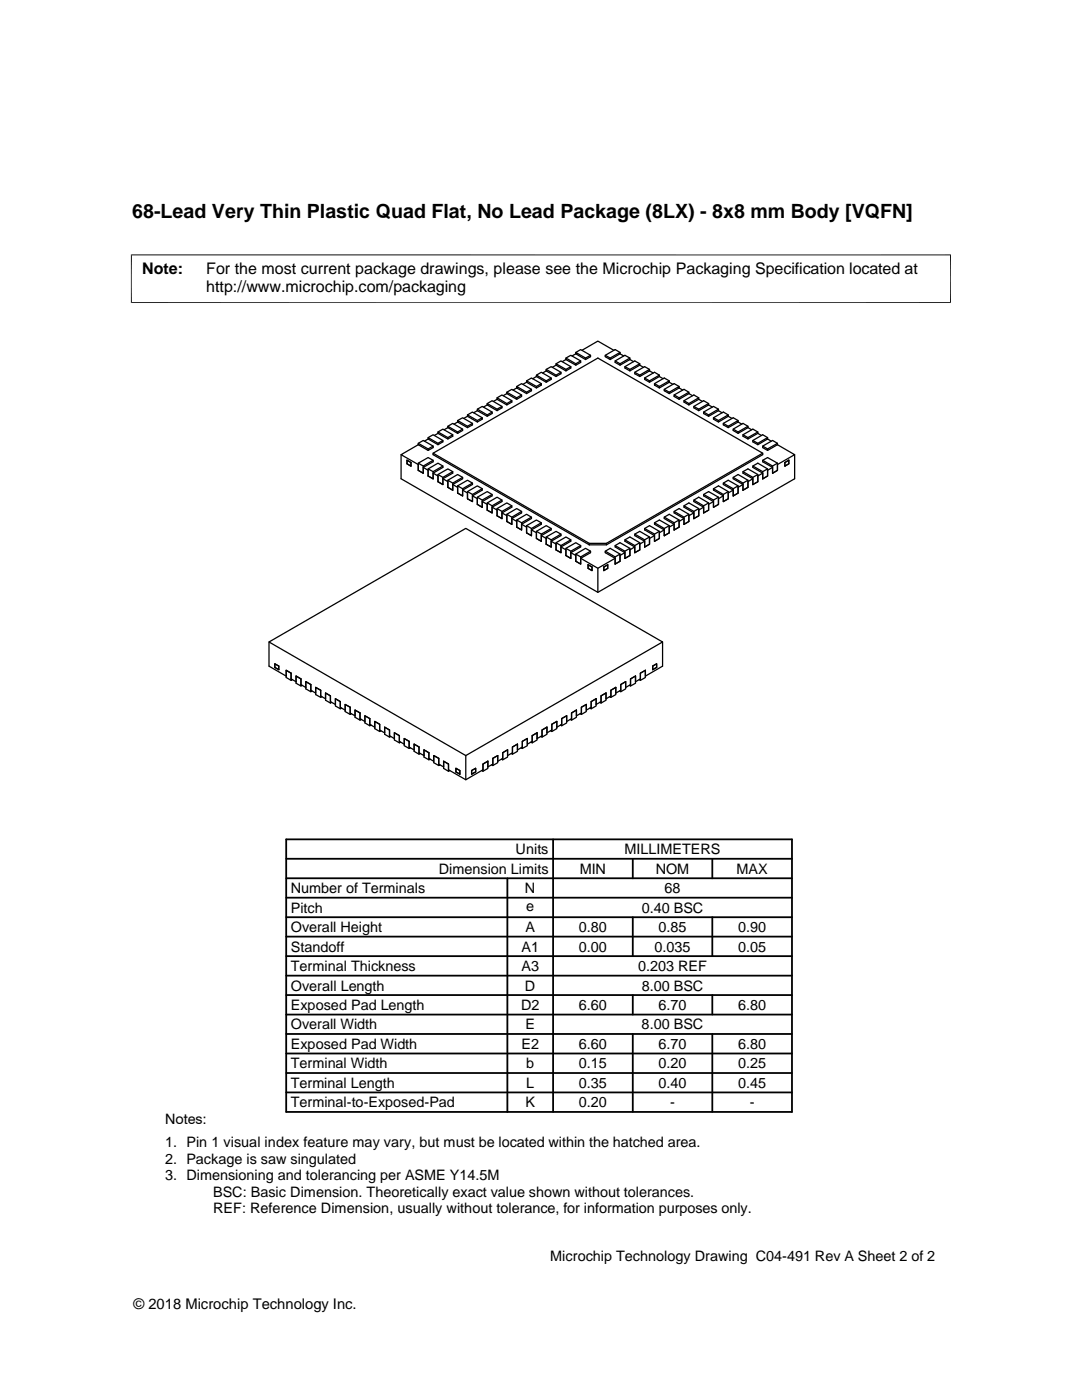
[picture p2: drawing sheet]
<svg xmlns="http://www.w3.org/2000/svg" width="216mm" height="279mm" viewBox="0 0 216 279" stroke-linecap="round" stroke-linejoin="round" font-family="sans-serif">
<g fill="none" stroke="#000" stroke-width=".25">
<path d="M99.2 79.7l1.9 1.1 1-.6v-.2l-1 .5v.3M99.2 79.7l-.8 .4M99.2 79.7v-.3l1.9 1.1M99.2 79.4l1-.6 1.9 1.2M101.1 78.5l2 1.2 1-.6v-.3l-1 .6v.3M101.1 78.5l-.7 .5M101.1 78.5v-.2l2 1.1M101.1 78.3l1-.6 2 1.1M103.1 77.4l2 1.1 .9-.5v-.3l-.9 .6v.2M103.1 77.4l-.7 .5M103.1 77.4v-.3l2 1.2M103.1 77.1l1-.5 1.9 1.1"/>
<path d="M105.1 76.3l1.9 1.1 1-.5v-.3l-1 .5v.3M105.1 76.3l-.8 .4M105.1 76.3v-.3l1.9 1.1M105.1 76l.9-.6 2 1.2M107 75.1l2 1.2 1-.6v-.3l-1 .6v.3M107 75.1l-.7 .5M107 75.1v-.2l2 1.1M107 74.9l1-.6 2 1.1M109 74l2 1.1 .9-.5v-.3l-.9 .6v.2M109 74l-.7 .4M109 74v-.3l2 1.2M109 73.7l1-.5 1.9 1.1"/>
<path d="M111 72.9l-.8 .4M111 72.9l1.9 1.1 1-.6v-.2l-1 .5v.3M111 72.9v-.3l1.9 1.1M111 72.6l.9-.6 2 1.2M112.9 71.8l-.7 .4M112.9 71.8l2 1.1 1-.6v-.3l-1 .6v.3M112.9 71.8v-.3l2 1.1M112.9 71.5l1-.6 2 1.1M114.9 70.6l-.7 .4M114.9 70.6l1.9 1.2 1-.6v-.3l-1 .6v.3M114.9 70.6v-.3l1.9 1.2M114.9 70.3l1-.5 1.9 1.1"/>
<path d="M116.1 69.9l3.2-1.8 3.2 1.8M120.8 70.9l1 .6v.3M122.7 72l1 .6v.3M123.7 70.6l.8 .4M123.7 70.3l-1-.5-1.9 1.1v.3l1 .6 1.9-1.2M123.7 70.6v-.3l-1.9 1.2M124.7 73.2l1 .5v.3M125.7 71.8l.7 .4M125.7 71.5l-1-.6-2 1.1v.3l1 .6 2-1.1M125.7 71.8v-.3l-2 1.1M126.7 74.3l1 .6v.2M127.7 72.9l.7 .4"/>
<path d="M127.7 72.6l-1-.6-2 1.2v.2l1 .6 2-1.1M127.7 72.9v-.3l-2 1.1M128.6 75.4l1 .6v.3M129.6 74l.7 .4M129.6 73.7l-1-.5-1.9 1.1v.3l1 .5 1.9-1.1M129.6 74v-.3l-1.9 1.2M130.6 76.6l1 .5v.3M131.6 75.1l.7 .5M131.6 74.9l-1-.6-2 1.1v.3l1 .6 2-1.2M131.6 75.1v-.2l-2 1.1M132.5 77.7l1 .6v.2M133.5 76.3l.8 .4"/>
<path d="M133.5 76l-1-.6-1.9 1.2v.3l1 .5 1.9-1.1M133.5 76.3v-.3l-1.9 1.1M134.5 78.8l1 .6v.3M135.5 77.4l.7 .5M135.5 77.1l-1-.5-2 1.1v.3l1 .5 2-1.1M135.5 77.4v-.3l-2 1.2M136.5 80l1 .5v.3M137.5 78.5l.7 .5M137.5 78.3l-1-.6-2 1.1v.3l1 .6 2-1.2M137.5 78.5v-.2l-2 1.1M139.4 79.7l.8 .4M139.4 79.4l-.9-.6-2 1.2v.2l1 .6 1.9-1.1"/>
<path d="M139.4 79.7v-.3l-1.9 1.1M80 90.7v4.8l39.3 22.7 39.3-22.7v-4.8M81.2 91.8l.8 .5v.7l-.8-.4zM83.5 88.8l1.9 1.1 1-.6v-.3l-1 .6v.3M83.5 88.8l-3.5 1.9 3.5 2v1.2M83.5 92.4l1.9-1.1 1 .6v.3l-1.9 1.1v1.1l-1-.5zM83.5 92.4l1 .6M83.5 88.8v-.3l1.9 1.1M83.5 88.5l1-.6 1.9 1.1M84.5 93.3l.9 .6v1.1M85.4 87.6l2 1.2 1-.6v-.3l-1 .6v.3M85.4 87.6l-.7 .5"/>
<path d="M85.4 93.6l2-1.2 1 .6v.3l-2 1.1v1.2l-1-.6zM85.4 93.6l1 .5M85.4 87.3l1-.5 2 1.1M85.4 87.6v-.3l2 1.2M86.4 94.4l1 .6v1.1M86.4 90.4l31.2 18v.3M86.4 91.9l-1.9 1.1v1.4l-1-.5M87.4 86.5l2 1.1 .9-.5v-.3l-.9 .5v.3M87.4 86.5l-.7 .4M87.4 94.7l2-1.1 .9 .5v.3l-1.9 1.1v1.2l-1-.6zM87.4 94.7l1 .6M87.4 86.5v-.3l2 1.1"/>
<path d="M87.4 86.2l1-.6 1.9 1.2M88.4 95.5l1 .6v1.2M88.4 93l-2 1.1v1.5l-1-.6M89.4 85.3l1.9 1.2 1-.6v-.3l-1 .6v.3M89.4 85.3l-.8 .5M89.4 95.8l1.9-1.1 1 .6v.2l-2 1.2v1.1l-.9-.5zM89.4 95.8l.9 .6M89.4 85.3v-.2l1.9 1.1M89.4 85.1l.9-.6 2 1.1M90.3 96.7l1 .6v1.1M90.3 94.1l-1.9 1.2v1.4l-1-.6M91.3 84.2l2 1.1 1-.5v-.3l-1 .6v.2"/>
<path d="M91.3 84.2l-.7 .4M91.3 97l2-1.2 1 .6v.3l-2 1.1v1.2l-1-.6zM91.3 97l1 .5M91.3 84.2v-.3l2 1.2M91.3 83.9l1-.5 2 1.1M92.3 97.8l1 .6v1.1M92.3 95.3l-2 1.1v1.4l-.9-.5M93.3 83.1l1.9 1.1 1-.5v-.3l-.9 .5v.3M93.3 83.1l-.8 .4M93.3 98.1l2-1.1 .9 .5v.3l-1.9 1.2v1.1l-1-.6zM93.3 98.1l1 .6M93.3 83.1v-.3l2 1.1"/>
<path d="M93.3 82.8l1-.6 1.9 1.2M94.3 99l.9 .5v1.2M94.3 96.4l-2 1.1v1.5l-1-.6M95.2 82l2 1.1 1-.6v-.3l-1 .6v.3M95.2 82l-.7 .4M95.3 99.2l1.9-1.1 1 .6v.3l-2 1.1v1.1l-1-.5zM95.3 99.2l.9 .6M95.3 82v-.3l1.9 1.1M95.3 81.7l.9-.6 2 1.1M96.2 97.5l-1.9 1.2v1.4l-1-.6M97.2 80.8l2 1.2 1-.6v-.3l-1 .6v.3M97.2 80.8l-.7 .4"/>
<path d="M97.2 80.8v-.3l2 1.2M97.2 80.5l1-.5 2 1.1M98.2 98.7l-2 1.1v1.4l-.9-.5M100.2 99.8l-2 1.1v1.5l-1-.6M138.5 81.1l.9 .6v.3M138.5 99.8l1.9 1.1v1.5M138.5 99.8l.9-.6 2 1.2v1.4l-1 .6v-1.2l-1.9-1.1zM140.4 82.2l1 .6v.3M140.4 98.7l2 1.1v1.4M140.4 98.7l1-.6 2 1.1v1.5l-1 .5v-1.1l-2-1.1zM141.4 80.8l.7 .4M141.4 80.5l-1-.5-1.9 1.1v.3l.9 .6 2-1.2"/>
<path d="M141.4 80.8v-.3l-2 1.2M142.4 83.4l1 .5v.3M142.4 97.5l1.9 1.2v1.4M142.4 97.5l1-.5 1.9 1.1v1.4l-1 .6v-1.1l-1.9-1.2zM143.4 82l.7 .4M143.4 81.7l-1-.6-2 1.1v.3l1 .6 2-1.1M143.4 82v-.3l-2 1.1M143.4 99.2l-1 .6M144.3 99l-.9 .5v1.2l-1 .5M144.3 84.5l1 .6v.2M144.3 96.4l2 1.1v1.5M144.3 96.4l1-.6 2 1.2v1.4l-1 .6v-1.2l-2-1.1z"/>
<path d="M145.3 83.1l.7 .4M145.3 82.8l-1-.6-1.9 1.2v.3l1 .5 1.9-1.1M145.3 83.1v-.3l-1.9 1.1M145.3 98.1l-1 .6M146.3 97.8l-1 .6v1.1l-1 .6M146.3 85.6l1 .6v.3M146.3 95.3l2 1.1v1.4M146.3 95.3l1-.6 1.9 1.1v1.5l-.9 .5v-1.1l-2-1.2zM147.3 84.2l.7 .4M147.3 83.9l-1-.5-2 1.1v.3l1 .5 2-1.1M147.3 84.2v-.3l-2 1.2M147.3 97l-1 .5"/>
<path d="M148.3 96.7l-1 .6v1.1l-1 .6M148.3 86.8l.9 .5v.3M148.3 94.1l1.9 1.2v1.4M148.3 94.1l.9-.5 2 1.1v1.4l-1 .6v-1.2l-1.9-1.1zM149.2 85.3l.8 .5M149.2 85.1l-.9-.6-2 1.1v.3l1 .6 1.9-1.2M149.2 85.3v-.2l-1.9 1.1M149.2 95.8l-.9 .6M150.2 95.5l-1 .6v1.2l-.9 .5M150.2 87.9l1 .6v.3M150.2 93l2 1.1v1.5M150.2 93l1-.6 2 1.2v1.4l-1 .6v-1.2l-2-1.1z"/>
<path d="M151.2 86.5l.7 .4M151.2 86.2l-1-.6-1.9 1.2v.3l.9 .5 2-1.1M151.2 86.5v-.3l-2 1.1M151.2 94.7l-1 .6M152.2 94.4l-1 .6v1.1l-1 .6M152.2 89l1 .6v.3M152.2 91.9l2 1.1v1.4M152.2 91.9l1-.6 1.9 1.1v1.5l-.9 .5v-1.1l-2-1.1zM152.2 90.4l-32.9-18.9-32.9 18.9v.3l31.2 18M153.2 87.6l.7 .5M153.2 87.3l-1-.5-2 1.1v.3l1 .6 2-1.2M153.2 87.6v-.3l-2 1.2"/>
<path d="M153.2 93.6l-1 .5M154.2 93.3l-1 .6v1.1l-1 .6M155.1 88.8l3.5 1.9-3.5 2v1.2l-.9 .5M155.1 88.5l-.9-.6-2 1.1v.3l1 .6 1.9-1.1M155.1 88.8v-.3l-1.9 1.1M155.1 92.4l-.9 .6M157.4 91.8v.8l-.8 .4v-.7M157.4 91.8l-.8 .5M96.2 100.1l1 .5v1.2M97.2 100.4l2-1.2 1 .6v.3l-2 1.1v1.2l-1-.6zM97.2 100.4l1 .5M98.2 101.2l1 .6v1.1"/>
<path d="M99.2 101.5l1.9-1.1 1 .5v.3l-1.9 1.2v1.1l-1-.6zM99.2 101.5l1 .6M100.2 102.4l.9 .5v1.2M101.1 102.6l2-1.1 1 .6v.3l-2 1.1v1.1l-1-.5zM101.1 102.6l1 .6M102.1 103.5l1 .6v1.1M102.1 100.9l-1.9 1.2v1.4l-1-.6M103.1 103.8l2-1.2 .9 .6v.3l-1.9 1.1v1.2l-1-.6zM103.1 103.8l1 .5M104.1 104.6l1 .6v1.1M104.1 102.1l-2 1.1v1.4l-1-.5M105.1 104.9l1.9-1.1 1 .5v.3l-2 1.1v1.2l-.9-.6z"/>
<path d="M105.1 104.9l.9 .6M106 105.7l1 .6v1.2M106 103.2l-1.9 1.1v1.5l-1-.6M107 106l2-1.1 1 .6v.2l-2 1.2v1.1l-1-.5zM107 106l1 .6M108 106.9l1 .6v1.1M108 104.3l-2 1.2v1.4l-.9-.6M109 107.2l2-1.2 .9 .6v.3l-1.9 1.1v1.2l-1-.6zM109 107.2l1 .5M110 108l1 .6v1.1M110 105.5l-2 1.1v1.4l-1-.5M111 108.3l1.9-1.1 1 .5v.3l-2 1.2v1.1l-.9-.6z"/>
<path d="M111 108.3l.9 .6M111.9 109.2l1 .5v1.2M111.9 106.6l-1.9 1.1v1.5l-1-.6M112.9 109.4l2-1.1 1 .6v.3l-2 1.1v1.1l-1-.5zM112.9 109.4l1 .6M113.9 110.3l1 .5v1.2M113.9 107.7l-2 1.2v1.4l-.9-.6M114.9 110.6l1.9-1.2 1 .6v.3l-1.9 1.1v1.2l-1-.6zM114.9 110.6l1 .5M115.9 111.4l3.4 2 3.4-2M115.9 108.9l-2 1.1v1.4l-1-.5M117.3 112.7v.7l.8 .5v-.7"/>
<path d="M117.3 112.7l.8 .5M117.6 108.4h3.4v.3M117.8 110l-1.9 1.1v1.5l-1-.6M119.3 113.4v4.8M120.8 110l1.9 1.1v1.5M121 108.4l31.2-18v.3l-31.2 18h-3.4M121.3 112.7v.7l-.8 .5v-.7M121.3 112.7l-.8 .5M122.7 112.6l1-.6v-1.4l-1.9-1.2-1 .6v.3l1.9 1.1v1.2M122.7 108.9l2 1.1v1.4M122.7 108.9l1-.6 2 1.1v1.5l-1 .5v-1.1l-2-1.1zM123.7 110.6l-1 .5"/>
<path d="M124.7 110.3l-1 .5v1.2l-1 .6M124.7 107.7l2 1.2v1.4M124.7 107.7l1-.5 2 1.1v1.4l-1 .6v-1.1l-2-1.2zM125.7 109.4l-1 .6M126.7 109.2l-1 .5v1.2l-1 .5M126.7 106.6l1.9 1.1v1.5M126.7 106.6l1-.6 1.9 1.2v1.4l-1 .6v-1.2l-1.9-1.1zM127.7 108.3l-1 .6M128.6 108l-.9 .6v1.1l-1 .6M128.6 105.5l2 1.1v1.4M128.6 105.5l1-.6 2 1.1v1.5l-1 .5v-1.1l-2-1.2zM129.6 107.2l-1 .5"/>
<path d="M130.6 106.9l-1 .6v1.1l-1 .6M130.6 104.3l1.9 1.2v1.4M130.6 104.3l1-.5 1.9 1.1v1.4l-1 .6v-1.2l-1.9-1.1zM131.6 106l-1 .6M132.5 105.7l-.9 .6v1.2l-1 .5M132.5 103.2l2 1.1v1.5M132.5 103.2l1-.6 2 1.2v1.4l-1 .6v-1.2l-2-1.1zM133.5 104.9l-1 .6M134.5 104.6l-1 .6v1.1l-1 .6M134.5 102.1l2 1.1v1.4M134.5 102.1l1-.6 2 1.1v1.5l-1 .5v-1.1l-2-1.1zM135.5 103.8l-1 .5"/>
<path d="M136.5 103.5l-1 .6v1.1l-1 .6M136.5 100.9l2 1.2v1.4M136.5 100.9l1-.5 1.9 1.1v1.4l-.9 .6v-1.1l-2-1.2zM137.5 102.6l-1 .6M138.5 102.4l-1 .5v1.2l-1 .5M139.4 101.5l-.9 .6M140.4 101.2l-1 .6v1.1l-.9 .6M141.4 100.4l-1 .5M142.4 100.1l-1 .5v1.2l-1 .6M53.7 128.1l39.2-22.6 39.3 22.6-39.3 22.7zM53.7 128.1v4.8l3.4 2v-1.1l1 .5M54.8 133.2l.8 .4"/>
<path d="M54.8 133.2v-.7l.8 .4v.7M58.1 134.3v1.2l1 .6v-1.2l.9 .6M58.1 134.3v1.5l.2-.2M58.1 134.3l-1-.5v1.4l1 .6M60 135.5v1.1l1 .6v-1.2l1 .6M60 135.5v1.4l.3-.1M60 135.5l-.9-.6v1.5l.9 .5M62 136.6v1.2l1 .5v-1.1l1 .6M62 136.6l-1-.6v1.5l1 .5M62 136.6v1.4l.3-.1M64 137.8v1.1l1 .6v-1.2l.9 .6M64 137.8l-1-.6v1.4l1 .6"/>
<path d="M64 137.8v1.4l.2-.2M65.9 138.9v1.1l1 .6v-1.2l1 .6M65.9 138.9v1.4l.3-.1M65.9 138.9l-.9-.6v1.4l.9 .6M119 139.4l-1 .6v1.2l-1 .5v-1.1M119 139.4l-1 .6v1.5l-.3-.2M119 139.4v1.5l-1 .6M120.9 138.3l-1 .6v1.1l-.9 .6v-1.2M120.9 138.3l-1 .6v1.4l-.2-.1M120.9 138.3v1.4l-1 .6M122.9 137.2l-1 .6v1.1l-1 .6v-1.2M122.9 137.2l-1 .6v1.4l-.3-.2"/>
<path d="M122.9 137.2v1.4l-1 .6M124.8 136l-.9 .6v1.2l-1 .5v-1.1M124.8 136l-.9 .6v1.4l-.3-.1M124.8 136v1.5l-.9 .5M126.8 134.9l-1 .6v1.4l-.2-.1M126.8 134.9l-1 .6v1.1l-1 .6v-1.2M126.8 134.9v1.5l-1 .5M128.8 133.8l-1 .5v1.2l-1 .6v-1.2M128.8 133.8l-1 .5v1.5l-.2-.2M128.8 133.8v1.4l-1 .6M131 133.2v-.7l-.8 .4v.7M131 133.2l-.8 .4"/>
<path d="M132.2 128.1v4.8l-3.4 2v-1.1M67.9 140v1.2l1 .5v-1.1l1 .5M67.9 140v1.5l.3-.2M67.9 140l-1-.6v1.5l1 .6M69.9 141.1v1.2l.9 .6v-1.2l1 .6M69.9 141.1l-1-.5v1.4l1 .6M69.9 141.1v1.5l.2-.2M71.8 142.3v1.1l1 .6v-1.1l1 .5M71.8 142.3l-1-.6v1.5l1 .5M71.8 142.3v1.4l.3-.1M73.8 143.4v1.2l1 .5v-1.1l1 .5M73.8 143.4v1.4l.2-.1"/>
<path d="M73.8 143.4l-1-.5v1.4l1 .5M75.8 144.5v1.2l1 .6v-1.2l.9 .6M75.8 144.5v1.5l.2-.2M75.8 144.5l-1-.5v1.4l1 .6M77.7 145.7v1.1l1 .6v-1.2l1 .6M77.7 145.7v1.4l.3-.1M77.7 145.7l-.9-.6v1.4l.9 .6M79.7 146.8v1.2l1 .5v-1.1l.9 .6M79.7 146.8l-1-.6v1.5l1 .6M79.7 146.8v1.5l.2-.2M81.6 148v1.1l1 .6v-1.2l1 .6M81.6 148v1.4l.3-.2"/>
<path d="M81.6 148l-.9-.6v1.4l.9 .6M83.6 149.1v1.1l1 .6v-1.2l1 .6v1.2M83.6 149.1v1.4l.3-.1M83.6 149.1l-1-.6v1.4l1 .6M85.8 151.5l-.2 .1v-1.4l-1-.6v1.5l1 .5M87.5 151.3l-.9-.5v1.1l-1-.5M87.5 151.3v1.2l1 .6v-1.2l1 .6M87.5 151.3l-.9-.5v1.4l.9 .6M87.5 151.3v1.5l.3-.2M89.5 152.5v1.4l.2-.1M89.5 152.5l-1-.6v1.5l1 .5M91 154.1v-.8l.8 .5v.7"/>
<path d="M91 154.1l.8 .4M92.9 150.8v4.8M94.1 153.8l.8-.5v.8l-.8 .4zM97.3 151.9l-.9 .6v1.1l-3.5 2-3.4-2v-1.1M97.3 151.9l-.9 .6v1.4l-.3-.1M97.3 151.9v1.5l-.9 .5M99.3 150.8l-1 .5v1.2l-1 .6v-1.2M99.3 150.8l-1 .5v1.5l-.2-.2M99.3 150.8v1.4l-1 .6M101.3 149.6l-1 .6v1.2l-1 .5v-1.1M101.3 149.6l-1 .6v1.4l-.2-.1M101.3 149.6v1.5l-1 .5"/>
<path d="M103.3 148.5l-1 .6v1.1l-1 .6v-1.2M103.3 148.5l-1 .6v1.4l-.3-.1M103.3 148.5v1.4l-1 .6M105.2 147.4l-1 .6v1.1l-.9 .6v-1.2M105.2 147.4l-1 .6v1.4l-.2-.2M105.2 147.4v1.4l-1 .6M107.2 146.2l-1 .6v1.2l-1 .5v-1.1M107.2 146.2l-1 .6v1.5l-.3-.2M107.2 146.2v1.5l-1 .6M109.1 145.1l-.9 .6v1.1l-1 .6v-1.2M109.1 145.1l-.9 .6v1.4l-.3-.1M109.1 145.1v1.4l-.9 .6"/>
<path d="M111.1 144l-1 .5v1.2l-1 .6v-1.2M111.1 144l-1 .5v1.5l-.2-.2M111.1 144v1.4l-1 .6M113.1 142.9l-1 .5v1.2l-1 .5v-1.1M113.1 142.9l-1 .5v1.4l-.3-.1M113.1 142.9v1.4l-1 .5M115 141.7l-1 .6v1.1l-.9 .6v-1.1M115 141.7l-1 .6v1.4l-.2-.1M115 141.7v1.5l-1 .5M117 140.6l-1 .5v1.2l-1 .6v-1.2M117 140.6l-1 .5v1.5l-.2-.2M117 140.6v1.4l-1 .6"/>
</g>
<path d="M26.1 50.9h163.7M26.2 50.8v9.7M189.7 50.8v9.7M26.1 60.4h163.7" fill="none" stroke="#000" stroke-width=".2"/>
<g fill="none" stroke="#000" stroke-width=".36">
<path d="M57.1 179.2h100.9M57.1 175.3h100.9M57.1 171.4h100.9M57.1 167.5h100.9v54.4h-100.9zM101.2 175.3v46.6M110.4 167.5v54.4M126.3 171.4v3.9M142.1 171.4v3.9M57.1 186.9h100.9M57.1 183h100.9M57.1 198.6h100.9M57.1 194.7h100.9"/>
<path d="M57.1 190.8h100.9M126.3 183v7.8M126.3 198.6v3.9M142.1 183v7.8M142.1 198.6v3.9M57.1 214.1h100.9M57.1 206.4h100.9M57.1 202.5h100.9M57.1 210.2h100.9M57.1 218h100.9M126.3 206.4v15.5M142.1 206.4v15.5"/>
</g>
<text font-size="3.9" x="26.4" y="43.5">68-Lead Very Thin Plastic Quad Flat, No Lead Package (8LX) - 8x8 mm Body [VQFN]</text>
<g font-size="3.2">
<text x="28.4" y="54.6">Note:</text>
<text x="41.1" y="58.3">http://www.microchip.com/packaging</text>
<text x="41.1" y="54.6">For the most current package drawings, please see the Microchip Packaging Specification located at</text>
</g>
<g font-size="2.9">
<text x="102.9" y="170.5">Units</text>
<text x="124.6" y="170.5">MILLIMETERS</text>
<text x="58" y="178.2">Number of Terminals</text>
<text x="87.6" y="174.4">Dimension Limits</text>
<text x="104.8" y="178.2">N</text>
<text x="115.7" y="174.4">MIN</text>
<text x="130.8" y="174.4">NOM</text>
<text x="132.6" y="178.2">68</text>
<text x="147" y="174.4">MAX</text>
<text x="58" y="182.1">Pitch</text>
<text x="105" y="181.8">e</text>
<text x="128" y="182.1">0.40 BSC</text>
<text x="58" y="186">Overall Height</text>
<text x="58" y="189.9">Standoff</text>
<text x="104.1" y="189.9">A1</text>
<text x="104.8" y="186">A</text>
<text x="115.5" y="186">0.80</text>
<text x="115.5" y="189.9">0.00</text>
<text x="130.6" y="189.9">0.035</text>
<text x="131.4" y="186">0.85</text>
<text x="147.3" y="186">0.90</text>
<text x="147.3" y="189.9">0.05</text>
<text x="58" y="193.8">Terminal Thickness</text>
<text x="58" y="197.7">Overall Length</text>
<text x="104.1" y="193.8">A3</text>
<text x="104.8" y="197.7">D</text>
<text x="127.3" y="193.8">0.203 REF</text>
<text x="128" y="197.7">8.00 BSC</text>
<text x="58" y="201.6">Exposed Pad Length</text>
<text x="104" y="201.6">D2</text>
<text x="115.5" y="201.6">6.60</text>
<text x="131.4" y="201.6">6.70</text>
<text x="147.3" y="201.6">6.80</text>
<text x="58" y="205.4">Overall Width</text>
<text x="58" y="209.3">Exposed Pad Width</text>
<text x="104" y="209.3">E2</text>
<text x="104.8" y="205.4">E</text>
<text x="115.5" y="209.3">6.60</text>
<text x="128" y="205.4">8.00 BSC</text>
<text x="131.4" y="209.3">6.70</text>
<text x="147.3" y="209.3">6.80</text>
<text x="58" y="213.2">Terminal Width</text>
<text x="105" y="213.2">b</text>
<text x="115.5" y="213.2">0.15</text>
<text x="131.4" y="213.2">0.20</text>
<text x="147.3" y="213.2">0.25</text>
<text x="58" y="217.1">Terminal Length</text>
<text x="58" y="221">Terminal-to-Exposed-Pad</text>
<text x="104.8" y="221">K</text>
<text x="105" y="217.1">L</text>
<text x="115.5" y="217.1">0.35</text>
<text x="115.5" y="221">0.20</text>
<text x="131.4" y="217.1">0.40</text>
<text x="133.7" y="221">-</text>
<text x="147.3" y="217.1">0.45</text>
<text x="149.6" y="221">-</text>
<text x="32.9" y="224.3">Notes:</text>
<text x="32.9" y="228.9">1. Pin 1 visual index feature may vary, but must be located within the hatched area.</text>
<text x="32.9" y="232.2">2. Package is saw singulated</text>
<text x="32.9" y="235.5">3. Dimensioning and tolerancing per ASME Y14.5M</text>
<text x="42.5" y="238.8">BSC: Basic Dimension. Theoretically exact value shown without tolerances.</text>
<text x="42.5" y="242.2">REF: Reference Dimension, usually without tolerance, for information purposes only.</text>
<text x="109.8" y="251.7">Microchip Technology Drawing C04-491 Rev A Sheet 2 of 2</text>
<text x="26.6" y="261.3">© 2018 Microchip Technology Inc.</text>
</g>
</svg>
